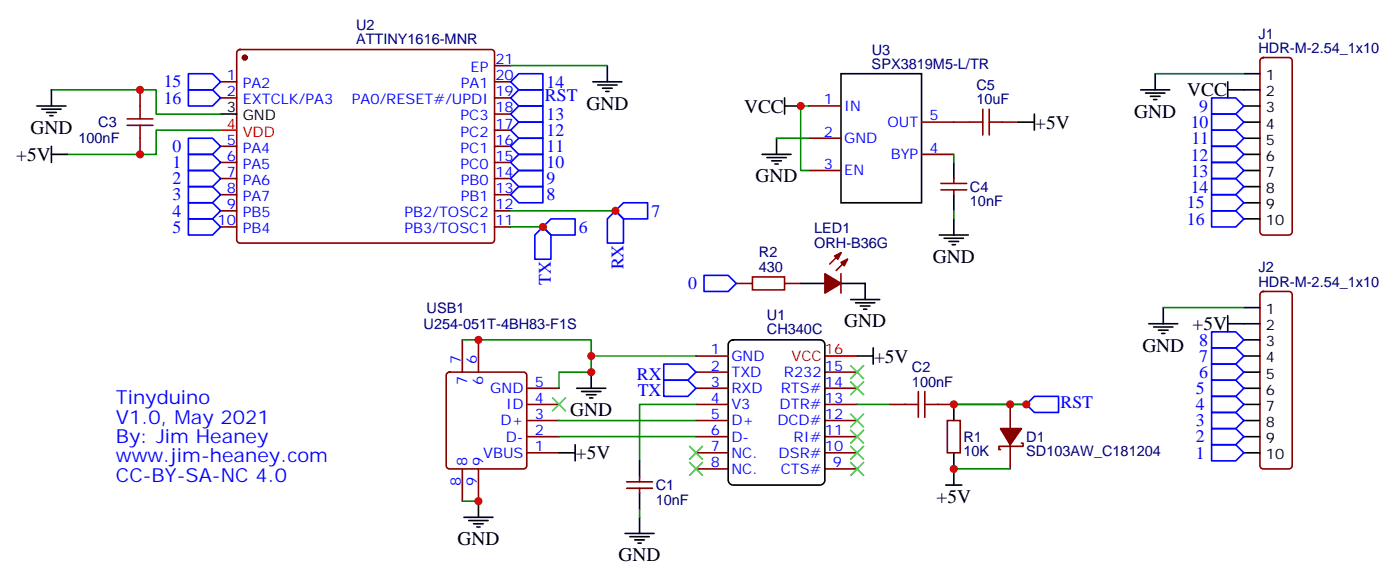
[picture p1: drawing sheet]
<svg xmlns="http://www.w3.org/2000/svg" width="306mm" height="127mm" viewBox="0 0 306 127" stroke-linecap="round" stroke-linejoin="round" font-family="sans-serif">
<g fill="none" stroke="#870000" stroke-width=".35">
<path d="M30.7 19.6v3.6M48.3 17.9h3.5M52.1 11l.4-.2h55.1a.71 .71 0 0 1 .7 .7v41a.76 .76 0 0 1-.7 .7h-55.1a.76 .76 0 0 1-.7-.7v-41zM108.3 17.9h3.5M108.3 14.4h3.5M276.1 12.8l.4-.2h5.7a.71 .71 0 0 1 .7 .7v37.4a.76 .76 0 0 1-.7 .7h-5.7a.76 .76 0 0 1-.7-.7v-37.4zM30.7 30.2v3.6M48.3 21.4h3.5M48.3 32h3.5M48.3 35.5h3.5M48.3 39.1h3.5M108.3 21.4h3.5"/>
<path d="M108.3 32h3.5M108.3 35.5h3.5M108.3 39.1h3.5M108.3 28.5h3.5M108.3 24.9h3.5M177.1 23.2h7M177.1 30.2h7M177.1 37.3h7M201.8 33.8h7M201.8 26.7h10.5M208.8 39.1v1M219.4 26.7h3.5"/>
<path d="M48.3 42.6h3.5M48.3 46.1h3.5M48.3 49.6h3.5M108.3 42.6h3.5M108.3 46.1h3.5M108.3 49.6h3.5M184.1 55.3l-2.5 2.4M184.1 59.9v4.2M185.5 56.7l-2.4 2.5M206 41.5h5.6M206 40.1h5.6M208.8 41.5v1.1"/>
<path d="M101.2 74.3v7.1M104.7 74.3v7.1M152.4 77.9h7M161.2 62h3.5M171.8 62h3.5M276.1 64l.4-.3h5.7a.71 .71 0 0 1 .7 .8v37.3a.76 .76 0 0 1-.7 .8h-5.7a.76 .76 0 0 1-.7-.8v-37.3zM97.9 81.6l.5-.2h16.2a.71 .71 0 0 1 .7 .7v19.7a.76 .76 0 0 1-.7 .8h-16.2a.76 .76 0 0 1-.7-.8v-19.7zM115.3 84.9h7.1M115.3 88.4h7.1M115.3 92h7.1M115.3 95.5h7.1M115.3 99h7.1"/>
<path d="M152.4 84.9h7M152.4 88.4h7M152.4 92h7M152.4 95.5h7M152.4 99h7M152.4 81.4h7M180.6 84.9h7M180.6 88.4h7M180.6 92h7M180.6 95.5h7M180.6 99h7M180.6 81.4h7"/>
<path d="M194.7 88.4h3.5M205.3 88.4h3.5M207.4 92h2.8v7h-2.8zM221.2 88.4v5.3M221.2 97.3v5.3M223.6 96.9h.4v.7h-5.3v.7h.3M101.2 102.6v7M104.7 102.6v7M137.2 106.8h5.6M137.2 105.4h5.6M140 104.3v1.1M140 106.8v1"/>
<path d="M152.4 102.6h7M180.6 102.6h7"/>
</g>
<g fill="#870000" stroke="#870000" stroke-width=".35">
<path d="M219 93.7h4.6l-2.4 3.6z"/>
<path d="M180.6 59.9l3.5 2.1-3.5 2.1z"/>
<path d="M184.1 57.4l1.4-.7-.7 1.4z"/>
<path d="M182.7 56l1.4-.7-.7 1.4z"/>
<circle cx="53.6" cy="12.6" r=".53"/>
</g>
<g fill="none" stroke="#000" stroke-width=".35">
<path d="M11.3 19.6v3.6M129.8 17.9h6.3M130.8 18.6h4.3M131.9 19.3h2.1M133 14.4v3.5M184.1 16.1h17.7v28.2h-17.7zM249.7 19.6h6.4M252.9 16.1v3.5M268.8 19.6h7M268.8 17.9v3.5M272.3 16.1h3.5M8.1 23.2h6.3"/>
<path d="M9.1 23.9h4.3M10.2 24.6h2.1M10.9 25.3h.7M11.3 33.8h3.5M11.3 32v3.5M48.3 24.9h3.5M132.6 20h.7M166.8 33.8h6.4M167.9 34.5h4.2M168.9 35.2h2.2M169.7 35.9h.7M170 30.2v3.6"/>
<path d="M171.8 23.2h3.5M171.8 21.4v3.5M208.8 35.5v3.6M222.9 26.7h3.5M226.4 24.9v3.6M250.8 20.4h4.2M251.8 21.1h2.2M252.6 21.8h.7M272.3 23.2h3.5M272.3 26.7h3.5M272.3 30.2h3.5M272.3 33.8h3.5"/>
<path d="M272.3 37.3h3.5M205.6 51.4h6.4M206.7 52.1h4.2M207.8 52.8h2.1M208.5 53.5h.7M208.8 42.6v3.5M208.8 47.9v3.5M272.3 40.8h3.5M272.3 44.3h3.5M272.3 47.9h3.5M159.7 74.8l.8-.5h19a1.06 1.06 0 0 1 1.1 1.1v29.6a1.13 1.13 0 0 1-1.1 1.1h-19a1.13 1.13 0 0 1-1.1-1.1v-29.6zM175.3 62h5.3"/>
<path d="M184.1 62h5.3v3.5M186.2 65.5h6.4M187.3 66.2h4.2M187.6 77.9h3.6M188.3 66.9h2.2M189.1 67.6h.7M191.2 76.1v3.5M251.5 70.8h6.3M252.6 71.5h4.2M253.6 72.2h2.1M254.3 72.9h.7M254.7 67.3v3.5"/>
<path d="M268.8 70.8h7M268.8 69v3.6M272.3 67.3h3.5M272.3 74.3h3.5M272.3 77.9h3.5M122.4 99h3.5M125.9 97.3v3.5M126.3 84.9h6.3M127.3 85.6h4.3M128.4 86.3h2.1M129.1 87h.7M129.4 81.4v3.5"/>
<path d="M208.8 88.4v3.6M208.8 99v7.1M272.3 81.4h3.5M272.3 84.9h3.5M272.3 88.4h3.5M272.3 92h3.5M272.3 95.5h3.5M272.3 99h3.5M101.6 113.1h6.3M102.6 113.8h4.3M103.7 114.5h2.1M104.4 115.3h.7"/>
<path d="M104.7 109.6v3.5M136.8 116.7h6.4M137.9 117.4h4.2M139 118.1h2.1M139.7 118.8h.7M140 100.8v3.5M140 107.8v3.6M140 113.1v3.6M207 106.1h3.6"/>
</g>
<path d="M48.3 28.5h3.5M180.6 77.9h7" fill="none" stroke="#f00" stroke-width=".35"/>
<g fill="none" stroke="#008700" stroke-width=".35">
<path d="M11.3 19.6h22.9v5.3h14.1M111.8 14.4h21.2M252.9 16.1h19.4M48.3 28.5h-14.1v5.3h-19.4M170 30.2h7.1M177.1 23.2h-1.8v14.1h1.8M208.8 33.8v1.7M111.8 46.1h22.9M111.8 49.6h7.1M208.8 46.1v1.8M101.2 74.3h28.2v7.1h-7v3.5M129.4 77.9h23"/>
<path d="M254.7 67.3h17.6M122.4 95.5h30M122.4 92h30M152.4 88.4h-12.4v12.4M187.6 88.4h7.1M208.8 88.4h15.9M101.2 109.6h3.5M140 111.4v1.7M208.8 102.6h12.4"/>
</g>
<g fill="none" stroke="#00f" stroke-width=".35">
<path d="M41.2 16.1h5.3l1.8 1.8-1.8 1.7h-5.3zM41.2 19.6h5.3l1.8 1.8-1.8 1.8h-5.3zM111.8 17.9l1.8-1.8h5.3v3.5h-5.3zM113.6 19.6h5.3v3.6h-5.3l-1.8-1.8zM41.2 30.2h5.3l1.8 1.8-1.8 1.8h-5.3zM41.2 33.8h5.3l1.8 1.7-1.8 1.8h-5.3zM41.2 37.3h5.3l1.8 1.8-1.8 1.7h-5.3zM111.8 39.1l1.8-1.8h5.3v3.5h-5.3zM111.8 35.5l1.8-1.7h5.3v3.5h-5.3zM111.8 32l1.8-1.8h5.3v3.6h-5.3zM111.8 28.5l1.8-1.8h5.3v3.5h-5.3zM111.8 24.9l1.8-1.7h5.3v3.5h-5.3z"/>
<path d="M265.3 28.5h5.2l1.8 1.7-1.8 1.8h-5.2zM265.3 32h5.2l1.8 1.8-1.8 1.7h-5.2zM265.3 35.5h5.2l1.8 1.8-1.8 1.8h-5.2zM265.3 39.1h5.2l1.8 1.7-1.8 1.8h-5.2zM265.3 21.4h5.2l1.8 1.8-1.8 1.7h-5.2zM265.3 24.9h5.2l1.8 1.8-1.8 1.8h-5.2zM41.2 40.8h5.3l1.8 1.8-1.8 1.7h-5.3zM41.2 44.3h5.3l1.8 1.8-1.8 1.8h-5.3zM41.2 47.9h5.3l1.8 1.7-1.8 1.8h-5.3zM111.8 42.6l1.8-1.8h5.3v3.5h-5.3zM118.9 49.6l1.7-1.7h5.3v3.5h-5.3zM118.9 49.6l1.7 1.8v5.3h-3.5v-5.3z"/>
<path d="M134.7 46.1l1.8 1.8v5.3h-3.5v-5.3zM136.5 44.3h5.3v3.6h-5.3l-1.8-1.8zM265.3 46.1h5.2l1.8 1.8-1.8 1.7h-5.2zM265.3 42.6h5.2l1.8 1.7-1.8 1.8h-5.2zM145.3 79.6h5.3l1.8 1.8-1.8 1.7h-5.3zM154.1 60.2h5.3l1.8 1.8-1.8 1.7h-5.3zM265.3 79.6h5.2l1.8 1.8-1.8 1.7h-5.2zM265.3 76.1h5.2l1.8 1.8-1.8 1.7h-5.2zM265.3 72.6h5.2l1.8 1.7-1.8 1.8h-5.2zM145.3 83.1h5.3l1.8 1.8-1.8 1.8h-5.3zM224.7 88.4l1.7-1.7h5.3v3.5h-5.3zM265.3 97.3h5.2l1.8 1.7-1.8 1.8h-5.2z"/>
<path d="M265.3 93.7h5.2l1.8 1.8-1.8 1.8h-5.2zM265.3 90.2h5.2l1.8 1.8-1.8 1.7h-5.2zM265.3 86.7h5.2l1.8 1.7-1.8 1.8h-5.2zM265.3 83.1h5.2l1.8 1.8-1.8 1.8h-5.2z"/>
</g>
<g fill="none" stroke="#a10000" stroke-width=".35">
<path d="M27.8 27.4h5.7M27.8 26h5.7M30.7 23.2v2.8M30.7 27.4v2.8M212.3 26.7h2.9M215.2 23.9v5.6M216.6 26.7h2.8M216.6 23.9v5.6M164.7 60.6h7.1v2.8h-7.1zM198.2 88.4h2.8M201 85.6v5.7M202.5 88.4h2.8"/>
<path d="M202.5 85.6v5.7"/>
</g>
<g fill="none" stroke="#3c3" stroke-width=".35">
<path d="M186.2 80l2.9 2.8M189.1 80l-2.9 2.8M121 87l2.8 2.9M123.8 87l-2.8 2.9M151 97.6l2.8 2.8M153.8 97.6l-2.8 2.8M186.2 83.5l2.9 2.8M186.2 90.6l2.9 2.8M186.2 94.1l2.9 2.8M186.2 97.6l2.9 2.8M189.1 83.5l-2.9 2.8M189.1 90.6l-2.9 2.8"/>
<path d="M189.1 94.1l-2.9 2.8M189.1 97.6l-2.9 2.8M151 101.1l2.8 2.9M153.8 101.1l-2.8 2.9M186.2 101.1l2.9 2.9M189.1 101.1l-2.9 2.9"/>
</g>
<g fill="#c00">
<circle cx="104.7" cy="74.3" r=".88"/>
<circle cx="129.4" cy="81.4" r=".88"/>
<circle cx="104.7" cy="109.6" r=".88"/>
<circle cx="129.4" cy="77.9" r=".88"/>
<circle cx="208.8" cy="88.4" r=".88"/>
<circle cx="224.7" cy="88.4" r=".88"/>
<circle cx="221.2" cy="88.4" r=".88"/>
<circle cx="208.8" cy="102.6" r=".88"/>
<circle cx="175.3" cy="23.2" r=".88"/>
<circle cx="30.7" cy="33.8" r=".88"/>
<circle cx="30.7" cy="19.6" r=".88"/>
<circle cx="134.7" cy="46.1" r=".88"/>
<circle cx="118.9" cy="49.6" r=".88"/>
</g>
<g font-size="4.2">
<text x="128.4" y="24">GND</text>
<text x="259.9" y="21.1">VCC</text>
<text x="6.7" y="29.3">GND</text>
<text x="162.9" y="24.6">VCC</text>
<text x="226.6" y="28.1">+5V</text>
<text x="248.3" y="25.7">GND</text>
<text x="3.5" y="35.2">+5V</text>
<text x="165.4" y="39.8">GND</text>
<text x="204.2" y="57.5">GND</text>
<text x="184.8" y="71.6">GND</text>
<text x="250.1" y="76.9">GND</text>
<text x="261.1" y="72.2">+5V</text>
<text x="191.3" y="79.3">+5V</text>
<text x="124.8" y="91">GND</text>
<text x="126.1" y="100.5">+5V</text>
<text x="205" y="110.1">+5V</text>
<text x="100.2" y="119.2">GND</text>
<text x="135.4" y="122.7">GND</text>
</g>
<g font-size="4.2" fill="#00f">
<text x="25.4" y="88.4">Tinyduino</text>
<text x="25.4" y="92.7">V1.0, May 2021</text>
<text x="25.4" y="96.9">By: Jim Heaney</text>
<text x="25.4" y="101.1">www.jim-heaney.com</text>
<text x="25.4" y="105.4">CC-BY-SA-NC 4.0</text>
</g>
<g font-size="3.9" fill="#00f">
<text x="35.8" y="19.1">15</text>
<text x="35.8" y="22.7">16</text>
<text x="119.3" y="22.2">RST</text>
<text x="119.7" y="19.1">14</text>
<text x="119.7" y="29.7">12</text>
<text x="119.7" y="26.2">13</text>
<text x="260.7" y="28">10</text>
<text x="262.6" y="24.4">9</text>
<text x="37.8" y="33.2">0</text>
<text x="119.7" y="33.3">11</text>
<text x="260.7" y="35.1">12</text>
<text x="260.8" y="31.6">11</text>
<text x="37.8" y="36.8">1</text>
<text x="37.8" y="40.3">2</text>
<text x="119.7" y="40.3">9</text>
<text x="119.7" y="36.8">10</text>
<text x="260.7" y="38.7">13</text>
<text x="37.8" y="43.8">3</text>
<text x="37.8" y="47.4">4</text>
<text x="119.7" y="43.8">8</text>
<text x="142.6" y="47.4">7</text>
<text x="259.8" y="45.6">15</text>
<text x="260.7" y="42.2">14</text>
<text x="37.8" y="50.9">5</text>
<text x="126.7" y="50.9">6</text>
<text x="259.8" y="49.1">16</text>
<text x="136.5" y="58.9" transform="rotate(-90 136.5 58.9)">RX</text>
<text x="120.6" y="62.2" transform="rotate(-90 120.6 62.2)">TX</text>
<text x="150.7" y="63.2">0</text>
<text x="262.6" y="75.6">8</text>
<text x="139.4" y="83.1">RX</text>
<text x="262.6" y="82.6">6</text>
<text x="262.6" y="79.1">7</text>
<text x="139.6" y="86.7">TX</text>
<text x="232.2" y="89.2">RST</text>
<text x="261.8" y="89.7">4</text>
<text x="261.8" y="86.2">5</text>
<text x="261.8" y="93.2">3</text>
<text x="261.8" y="100.3">1</text>
<text x="261.8" y="96.8">2</text>
</g>
<g font-size="3.2" fill="#000080">
<text x="77.9" y="9.7">ATTINY1616-MNR</text>
<text x="77.9" y="6.6">U2</text>
<text x="190.8" y="11.9">U3</text>
<text x="275.5" y="11.5">HDR-M-2.54_1x10</text>
<text x="275.5" y="8.4">J1</text>
<text x="190.8" y="15.1">SPX3819M5-L/TR</text>
<text x="213.8" y="22.8">10uF</text>
<text x="213.8" y="19.6">C5</text>
<text x="21.5" y="27.8">C3</text>
<text x="17.2" y="31.4">100nF</text>
<text x="212.3" y="42">C4</text>
<text x="212.3" y="45.1">10nF</text>
<text x="178.2" y="51">LED1</text>
<text x="166.1" y="59.5">430</text>
<text x="166.1" y="56.3">R2</text>
<text x="178.2" y="54.2">ORH-B36G</text>
<text x="275.5" y="59.6">J2</text>
<text x="275.5" y="62.7">HDR-M-2.54_1x10</text>
<text x="92.7" y="72">U254-051T-4BH83-F1S</text>
<text x="93.4" y="68.4">USB1</text>
<text x="167.9" y="69.9">U1</text>
<text x="167.9" y="73.1">CH340C</text>
<text x="199.7" y="81.3">C2</text>
<text x="199.7" y="84.6">100nF</text>
<text x="210.9" y="99.8">10K</text>
<text x="210.9" y="96.6">R1</text>
<text x="224.7" y="99.8">SD103AW_C181204</text>
<text x="224.7" y="96.6">D1</text>
<text x="143.5" y="107.2">C1</text>
<text x="143.5" y="110.4">10nF</text>
</g>
<g font-size="3.2" fill="#00f">
<text x="49.6" y="17.5">1</text>
<text x="103" y="15.8">EP</text>
<text x="108.4" y="17.5">20</text>
<text x="108.4" y="14">21</text>
<text x="49.6" y="21.1">2</text>
<text x="53.1" y="19.3">PA2</text>
<text x="53.1" y="22.8">EXTCLK/PA3</text>
<text x="77" y="22.8">PA0/RESET#/UPDI</text>
<text x="100.9" y="19.3">PA1</text>
<text x="108.4" y="21.1">19</text>
<text x="180.3" y="22.8">1</text>
<text x="100.8" y="29.9">PC2</text>
<text x="100.8" y="26.4">PC3</text>
<text x="108.4" y="28.1">17</text>
<text x="108.4" y="24.6">18</text>
<text x="180.3" y="29.9">2</text>
<text x="184.8" y="24.2">IN</text>
<text x="194.3" y="27.8">OUT</text>
<text x="203.5" y="26.4">5</text>
<text x="49.6" y="31.6">5</text>
<text x="49.6" y="35.2">6</text>
<text x="53.1" y="33.4">PA4</text>
<text x="100.8" y="33.4">PC1</text>
<text x="108.4" y="35.2">15</text>
<text x="108.4" y="31.6">16</text>
<text x="184.8" y="31.3">GND</text>
<text x="195" y="34.8">BYP</text>
<text x="203.5" y="33.4">4</text>
<text x="49.6" y="38.7">7</text>
<text x="53.1" y="36.9">PA5</text>
<text x="53.1" y="40.5">PA6</text>
<text x="100.8" y="36.9">PC0</text>
<text x="100.9" y="40.5">PB0</text>
<text x="108.4" y="38.7">14</text>
<text x="180.3" y="36.9">3</text>
<text x="184.8" y="38.3">EN</text>
<text x="49.6" y="42.2">8</text>
<text x="49.6" y="45.8">9</text>
<text x="53.1" y="44">PA7</text>
<text x="53.1" y="47.5">PB5</text>
<text x="88.6" y="47.5">PB2/TOSC2</text>
<text x="100.9" y="44">PB1</text>
<text x="108.4" y="45.8">12</text>
<text x="108.4" y="42.2">13</text>
<text x="47.6" y="49.3">10</text>
<text x="53.1" y="51">PB4</text>
<text x="88.6" y="51">PB3/TOSC1</text>
<text x="108.4" y="49.3">11</text>
<text x="155.6" y="77.5">1</text>
<text x="100.9" y="79.6" transform="rotate(-90 100.9 79.6)">7</text>
<text x="104.4" y="79.6" transform="rotate(-90 104.4 79.6)">6</text>
<text x="155.6" y="81">2</text>
<text x="160.1" y="82.4">TXD</text>
<text x="160.1" y="78.9">GND</text>
<text x="171.6" y="82.4">R232</text>
<text x="180.6" y="81">15</text>
<text x="102.3" y="84.1" transform="rotate(-90 102.3 84.1)">7</text>
<text x="105.8" y="84.1" transform="rotate(-90 105.8 84.1)">6</text>
<text x="107.3" y="86">GND</text>
<text x="110.8" y="89.5">ID</text>
<text x="117.1" y="84.6">5</text>
<text x="117.1" y="88.1">4</text>
<text x="155.6" y="88.1">4</text>
<text x="155.6" y="84.6">3</text>
<text x="160.1" y="89.5">V3</text>
<text x="160.1" y="86">RXD</text>
<text x="170.7" y="89.5">DTR#</text>
<text x="171" y="86">RTS#</text>
<text x="180.6" y="84.6">14</text>
<text x="180.6" y="88.1">13</text>
<text x="109.6" y="93">D+</text>
<text x="117.1" y="91.6">3</text>
<text x="117.1" y="95.1">2</text>
<text x="155.6" y="95.1">6</text>
<text x="155.6" y="91.6">5</text>
<text x="160.1" y="93">D+</text>
<text x="170.2" y="93">DCD#</text>
<text x="180.6" y="91.6">12</text>
<text x="180.6" y="95.1">11</text>
<text x="102.3" y="101.8" transform="rotate(-90 102.3 101.8)">8</text>
<text x="105.8" y="100.1">VBUS</text>
<text x="105.8" y="101.8" transform="rotate(-90 105.8 101.8)">9</text>
<text x="110.7" y="96.6">D-</text>
<text x="117.1" y="98.7">1</text>
<text x="155.6" y="98.7">7</text>
<text x="160.1" y="100.1">NC.</text>
<text x="160.1" y="96.6">D-</text>
<text x="170.5" y="100.1">DSR#</text>
<text x="173.7" y="96.6">RI#</text>
<text x="180.6" y="98.7">10</text>
<text x="100.9" y="106.3" transform="rotate(-90 100.9 106.3)">8</text>
<text x="104.4" y="106.3" transform="rotate(-90 104.4 106.3)">9</text>
<text x="155.6" y="102.2">8</text>
<text x="160.1" y="103.6">NC.</text>
<text x="170.9" y="103.6">CTS#</text>
<text x="182.4" y="102.2">9</text>
</g>
<g font-size="3.2">
<text x="277.1" y="17.5">1</text>
<text x="277.1" y="21.1">2</text>
<text x="49.6" y="24.6">3</text>
<text x="53.1" y="26.4">GND</text>
<text x="277.1" y="24.6">3</text>
<text x="277.1" y="28.1">4</text>
<text x="277.1" y="31.6">5</text>
<text x="277.1" y="35.2">6</text>
<text x="277.1" y="38.7">7</text>
<text x="277.1" y="42.2">8</text>
<text x="277.1" y="45.8">9</text>
<text x="277.1" y="49.3">10</text>
<text x="277.1" y="68.7">1</text>
<text x="277.1" y="72.2">2</text>
<text x="277.1" y="75.7">3</text>
<text x="277.1" y="79.3">4</text>
<text x="277.1" y="82.8">5</text>
<text x="277.1" y="86.3">6</text>
<text x="277.1" y="89.9">7</text>
<text x="277.1" y="93.4">8</text>
<text x="277.1" y="96.9">9</text>
<text x="277.1" y="100.4">10</text>
</g>
<g font-size="3.2" fill="#f00">
<text x="49.6" y="28.1">4</text>
<text x="53.1" y="29.9">VDD</text>
<text x="180.6" y="77.5">16</text>
<text x="173.3" y="78.9">VCC</text>
</g>
</svg>
